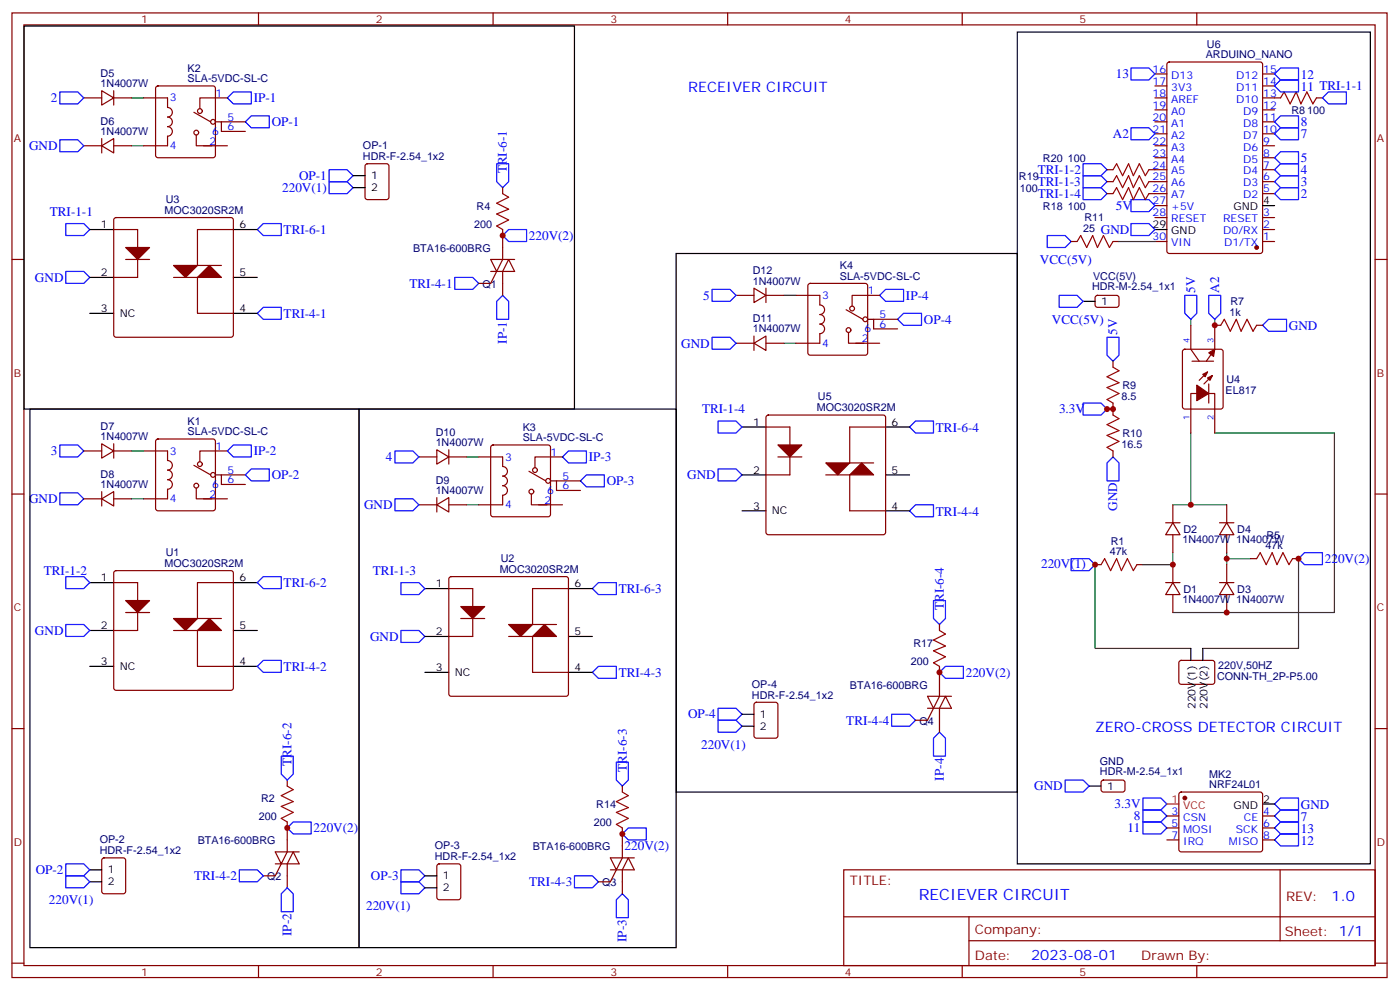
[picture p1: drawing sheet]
<svg xmlns="http://www.w3.org/2000/svg" width="413mm" height="292mm" viewBox="0 0 413 292" stroke-linecap="round" stroke-linejoin="round" font-family="sans-serif">
<g fill="none" stroke="#870000" stroke-width=".35">
<path d="M3.5 3.8h405.4v284.3h-405.4zM7.1 7.3h398.2v277.3h-398.2zM76.2 3.8v3.5M145.3 3.8v3.5M214.5 3.8v3.5M283.6 3.8v3.5M344.2 18.5l.5-.2h26.8l.6 .4 .1 55.3-.5 .7h-27l-.7-.4v-55.3zM352.8 3.8v3.5M24.7 28.9h5.3M30 26.7l3.5 2.2-3.5 2.1zM33.5 28.9h5.3M33.5 26.7v4.3"/>
<path d="M42.3 28.9h7.1v2.8a1.41 1.41 0 0 1 1.4 1.4 1.41 1.41 0 0 1-1.4 1.4 1.41 1.41 0 0 1 1.4 1.4 1.41 1.41 0 0 1-1.4 1.4 1.41 1.41 0 0 1 1.4 1.4 1.41 1.41 0 0 1-1.4 1.4v2.9h-7.1M46.1 25.5l.5-.2h16.2l.5 .2 .2 .5v19.8l-.2 .5-.5 .2h-16.2l-.5-.2-.2-.5v-19.8zM57.1 33.1l5 2.8M57.9 39.8v3.2h4.5M65.3 35.9h7M65.3 38.7h7M67 28.9h-8.1v3.1M340.4 28.9h3.6M340.4 39.4h3.6M340.4 35.9h3.6M340.4 32.4h3.6M340.4 25.3h3.6"/>
<path d="M340.4 21.8h3.6M372.2 28.9h5.3M372.2 39.4h3.5M372.2 35.9h3.5M372.2 32.4h3.5M372.2 25.3h3.5M372.2 21.8h3.5M388.1 28.9h1.7M24.7 43h5.3M30 43l3.5-2.1v4.2zM30 40.9v4.2M33.5 43h5.3"/>
<path d="M60 43h7M107.8 48.5l.5-.2h5.6l.7 .4 .1 9.4-.5 .7h-5.9l-.6-.4-.1-9.4zM148.2 55.3v1.8M326.3 57.1h1.8M326.3 53.6h1.8M326.3 50h1.8M338.7 57.1h5.3M338.7 53.6h5.3M338.7 50h5.3M340.4 46.5h3.6M340.4 43h3.6M372.2 57.1h3.5"/>
<path d="M372.2 53.6h3.5M372.2 50h3.5M372.2 46.5h3.5M372.2 43h3.5M3.5 76.5h3.6M33.5 67.7h7.1v14.1h-7.1M33.7 64.3l.5-.2h33.9l.5 .2 .2 .5v33.9l-.2 .5-.5 .2h-33.9l-.5-.2-.2-.5v-33.9zM37 76.5h7.1M68.8 67.7h-10.6v10.5h7.1M148.2 67.7v8.8l-1.8 3.5-1.8-3.5h7.1M315.7 71.2h1.8M328.1 71.2h1.7"/>
<path d="M340.4 71.2h3.6M340.4 64.1h3.6M340.4 60.6h3.6M372.2 71.2h3.5M372.2 67.7h3.5M372.2 64.1h3.5M405.3 76.5h3.6M51.2 81.8h7v10.6h10.6M144.6 80h7.1l-1.8-3.5-1.7 3.5v7.1M146.4 80l-1.8 3.5h-3.5M217 87.1h5.2M222.2 84.9l3.6 2.2-3.6 2.1z"/>
<path d="M222.2 99.1v4.2M225.8 87.1h5.3M225.8 84.9v4.3M234.6 87.1h7.1v2.8a1.41 1.41 0 0 1 1.4 1.4 1.41 1.41 0 0 1-1.4 1.4 1.41 1.41 0 0 1 1.4 1.4 1.41 1.41 0 0 1-1.4 1.4 1.41 1.41 0 0 1 1.4 1.4 1.41 1.41 0 0 1-1.4 1.5v2.8h-7.1M238.4 83.7l.4-.2h16.3l.5 .2 .2 .5v19.8l-.3 .5-.4 .2h-16.3l-.5-.2-.2-.5v-19.8zM249.4 91.3l5 2.8M250.1 98v3.2h4.6M257.5 94.1h7.1M257.5 96.9h7.1M259.3 87.1h-8.1v3.1M323 87.3l.5-.2h5.9l.4 .7v2.4l-.7 .4-5.9-.1-.4-.6v-2.1zM351 95.9v7l2.5 3.6"/>
<path d="M359.8 95.9h-1.7v7l-2.5 3.6M370.4 95.9h1.8M217 101.2h5.2M222.2 101.2l3.6-2.1v4.2zM225.8 101.2h5.3M252.2 101.2h7.1M328.1 106.5v1.7M328.1 118.8v3.5M348.8 103.1l.4-.2h10.6l.7 .5v16.5l-.4 .6-10.9 .1-.6-.5-.1-16.5zM351.4 106.5h6.3M356 109.6l-2.5 2.5M356.3 113.2v5.6"/>
<path d="M357.4 110.7l-2.5 2.5M24.7 132.9h5.3M30 130.8l3.5 2.1-3.5 2.1zM33.5 130.8v4.2M33.5 132.9h5.3M42.3 132.9h7.1v2.8a1.41 1.41 0 0 1 1.4 1.5 1.41 1.41 0 0 1-1.4 1.4 1.41 1.41 0 0 1 1.4 1.4 1.41 1.41 0 0 1-1.4 1.4 1.41 1.41 0 0 1 1.4 1.4 1.41 1.41 0 0 1-1.4 1.4v2.8h-7.1M46.1 129.6l.5-.2h16.2l.5 .2 .2 .5v19.8l-.2 .5-.5 .2h-16.2l-.5-.3-.2-.4v-19.8zM57.1 137.2l5 2.8M65.3 140h7M67 132.9h-8.1v3.2M123.5 134.7h5.3M128.8 132.6l3.5 2.1-3.5 2.1z"/>
<path d="M132.3 134.7h5.3M132.3 132.6v4.2M141.1 134.7h7.1v2.8a1.41 1.41 0 0 1 1.4 1.4 1.41 1.41 0 0 1-1.4 1.4 1.41 1.41 0 0 1 1.4 1.4 1.41 1.41 0 0 1-1.4 1.5 1.41 1.41 0 0 1 1.4 1.4 1.41 1.41 0 0 1-1.4 1.4v2.8h-7.1M144.9 131.4l.4-.2h16.3l.5 .2 .2 .5v19.7l-.3 .5-.4 .2h-16.3l-.5-.2-.2-.5v-19.7zM155.9 138.9l5 2.8M165.8 134.7h-8.1v3.2M225.8 125.9h7v14.1h-7M226 122.5l.5-.2h33.8l.5 .2 .3 .5v33.9l-.3 .5-.5 .2h-33.8l-.5-.2-.2-.5v-33.9zM229.3 134.7h7.1M243.4 140h7.1v10.6h10.6M261.1 125.9h-10.6v10.6h7M328.1 132.9v1.8"/>
<path d="M351 127.6v-11.6h7.1v11.6M3.5 145.6h3.6M24.7 147h5.3M30 147l3.5-2.1v4.3zM30 144.9v4.3M33.5 147h5.3M57.9 143.9v3.1h4.5M60 147h7M65.3 142.8h7M123.5 148.8h5.3M128.8 148.8l3.5-2.1v4.2zM128.8 146.7v4.2"/>
<path d="M132.3 148.8h5.3M156.6 145.6v3.2h4.6M158.7 148.8h7.1M164 141.7h7.1M164 144.6h7.1M343.6 154.1h4.2M345.7 154.1l2.1 3.5h-4.2zM345.7 148.8v5.3M345.7 157.6v5.3M359.5 154.1h4.2M361.6 154.1l2.1 3.5h-4.2zM361.6 148.8v5.3"/>
<path d="M361.6 157.6v5.3M405.3 145.6h3.6M33.5 171.7h7.1v14.1h-7.1M33.7 168.4l.5-.2h33.9l.5 .2 .2 .5v33.9l-.2 .5-.5 .2h-33.9l-.5-.3-.2-.4v-33.9zM68.8 171.7h-10.6v10.6h7.1M132.3 173.5h7v14.1h-7M132.5 170.2l.5-.2h33.9l.5 .2 .2 .5v33.8l-.3 .5-.4 .2h-33.9l-.5-.2-.2-.5v-33.8zM167.6 173.5h-10.6v10.6h7M322.8 166.4h1.8M335.1 166.4h1.8M343.6 171.7h4.2M345.7 171.7l2.1 3.6h-4.2z"/>
<path d="M345.7 166.4v5.3M345.7 175.3v5.3M359.5 171.7h4.2M361.6 171.7l2.1 3.6h-4.2zM361.6 166.4v5.3M361.6 175.3v5.3M368.7 164.7h1.7M381 164.7h1.8M37 180.6h7.1M51.2 185.8h7v10.6h10.6M135.8 182.3h7.1M149.9 187.6h7.1v10.6h10.6"/>
<path d="M276.9 196.4v8.8l-1.7 3.6-1.8-3.6h7.1M276.9 184.1v1.7M347.7 194.9l.5-.2h9.4l.5 .7-.1 5.9-.6 .4h-9.5l-.4-.7v-5.6zM3.5 214.8h3.6M222.5 207.2l.5-.2h5.6l.7 .4v9.5l-.5 .6-5.8 .1-.7-.5-.1-9.4zM273.4 208.8h7.1l-1.8-3.6-1.8 3.6v7M275.2 208.8l-1.8 3.5h-3.5M405.3 214.8h3.6M84.7 229.9v1.8M183.4 231.7v1.8M324.8 230.1l.5-.2 5.9 .1 .4 .6-.1 2.4-.6 .5-5.9-.1-.4-.6v-2.2zM347.7 233.7l.5-.2h23.3l.5 .2 .2 .5-.1 16.5-.6 .4-23.6-.1-.4-.6v-16.2z"/>
<path d="M30.2 253.1l.5-.2h5.6l.7 .4v9.4l-.4 .7-5.9 .1-.7-.5v-9.4zM81.1 254.6h7.1l-1.8-3.5-1.7 3.5v7.1M82.9 254.6l-1.8 3.6h-3.5M84.7 242.3v8.8l-1.8 3.5-1.8-3.5h7.1M129 254.8l.5-.2h5.6l.7 .5v9.4l-.4 .7h-5.9l-.7-.4v-9.5zM179.9 256.4h7.1l-1.8-3.5-1.8 3.5v7.1M181.7 256.4l-1.8 3.5h-3.5M183.4 244.1v8.8l-1.7 3.5-1.8-3.5h7.1M248.7 256.4h156.6v28.2h-156.6zM344 247.6h3.5M344 240.5h3.5M344 244.1h3.5"/>
<path d="M372.2 247.6h3.5M372.2 240.5h3.5M372.2 244.1h3.5M377.3 256.4v20.9M248.7 270.2h156.5M285.6 277.3h119.6M285.6 270.2v14.2M3.5 283.9h3.6M76.2 284.6v3.5M145.3 284.6v3.5M214.5 284.6v3.5M283.6 284.6v3.5"/>
<path d="M352.8 284.6v3.5M405.3 283.9h3.6"/>
<circle cx="57.9" cy="39.1" r=".71"/>
<circle cx="58.9" cy="32.7" r=".71"/>
<circle cx="62.8" cy="35.9" r=".71"/>
<circle cx="250.1" cy="97.3" r=".71"/>
<circle cx="251.2" cy="90.9" r=".71"/>
<circle cx="255.1" cy="94.1" r=".71"/>
<circle cx="58.9" cy="136.8" r=".71"/>
<circle cx="62.8" cy="140" r=".71"/>
<circle cx="157.7" cy="138.6" r=".71"/>
<circle cx="57.9" cy="143.2" r=".71"/>
<circle cx="156.6" cy="144.9" r=".71"/>
<circle cx="161.6" cy="141.7" r=".71"/>
</g>
<g fill="none" stroke="#00f" stroke-width=".35">
<path d="M17.6 27.1h5.3l1.8 1.8-1.8 1.7h-5.3zM68.8 27.1h5.3v3.5h-5.3l-1.8-1.7zM72.3 35.9l1.8-1.8h5.3v3.6h-5.3zM333.4 20h5.3l1.7 1.8-1.7 1.8h-5.3zM333.4 37.7h5.3l1.7 1.7-1.7 1.8h-5.3zM375.7 39.4l1.8-1.7h5.3v3.5h-5.3zM375.7 35.9l1.8-1.8h5.3v3.6h-5.3zM377.5 23.6h5.3v3.5h-5.3l-1.8-1.8zM377.5 20h5.3v3.6h-5.3l-1.8-1.8zM389.8 28.9l1.8-1.8h5.3v3.5h-5.3zM17.6 41.2h5.3l1.8 1.8-1.8 1.7h-5.3zM97 50h5.3l1.8 1.8-1.8 1.8h-5.3z"/>
<path d="M97 53.6h5.3l1.8 1.7-1.8 1.8h-5.3zM146.4 48.3h3.5v5.3l-1.7 1.7-1.8-1.7zM319.3 55.3h5.3l1.7 1.8-1.7 1.7h-5.3zM319.3 51.8h5.3l1.7 1.8-1.7 1.7h-5.3zM319.3 48.3h5.3l1.7 1.7-1.7 1.8h-5.3zM333.4 58.8h5.3l1.7 1.8-1.7 1.8h-5.3zM375.7 53.6l1.8-1.8h5.3v3.5h-5.3zM375.7 46.5l1.8-1.8h5.3v3.6h-5.3zM377.5 55.3h5.3v3.5h-5.3l-1.8-1.7zM377.5 48.3h5.3v3.5h-5.3l-1.8-1.8zM19.4 65.9h5.3l1.8 1.8-1.8 1.7h-5.3zM75.8 67.7l1.8-1.8h5.3v3.5h-5.3z"/>
<path d="M148.2 69.4l1.7-1.7h5.3v3.5h-5.3zM308.7 69.4h5.3l1.7 1.8-1.7 1.8h-5.3zM333.4 65.9h5.3l1.7 1.8-1.7 1.7h-5.3zM19.4 80h5.3l1.8 1.8-1.8 1.7h-5.3zM77.6 90.6h5.3v3.5h-5.3l-1.8-1.7zM134.1 81.8h5.2l1.8 1.7-1.8 1.8h-5.2zM148.2 87.1l1.7 1.7v5.3h-3.5v-5.3zM209.9 85.3h5.3l1.8 1.8-1.8 1.7h-5.3zM209.9 99.4h5.3l1.8 1.8-1.8 1.7h-5.3zM259.3 87.1l1.8-1.8h5.2v3.5h-5.2zM264.6 94.1l1.7-1.7h5.3v3.5h-5.3zM312.2 87.1h5.3l1.8 1.7-1.8 1.8h-5.3z"/>
<path d="M326.3 99.4h3.5v5.3l-1.7 1.8-1.8-1.8zM349.2 87.1h3.6v5.3l-1.8 1.7-1.8-1.7zM356.3 87.1h3.5v5.3l-1.7 1.7-1.8-1.7zM373.9 94.1h5.3v3.5h-5.3l-1.7-1.7zM319.3 118.8h5.3l1.7 1.8-1.7 1.7h-5.3zM17.6 131.2h5.3l1.8 1.7-1.8 1.8h-5.3zM68.8 131.2h5.3v3.5h-5.3l-1.8-1.8zM72.3 140l1.8-1.8h5.3v3.5h-5.3zM116.4 132.9h5.3l1.8 1.8-1.8 1.8h-5.3zM165.8 134.7l1.8-1.8h5.3v3.6h-5.3zM211.7 138.2h5.3l1.7 1.8-1.7 1.7h-5.3zM211.7 124.1h5.3l1.7 1.8-1.7 1.7h-5.3z"/>
<path d="M268.1 125.9l1.8-1.8h5.3v3.5h-5.3zM326.3 136.5l1.8-1.8 1.7 1.8v5.2h-3.5zM17.6 145.3h5.3l1.8 1.7-1.8 1.8h-5.3zM116.4 147h5.3l1.8 1.8-1.8 1.8h-5.3zM171.1 141.7l1.8-1.7h5.3v3.5h-5.3zM268.1 150.6l1.8-1.8h5.3v3.5h-5.3zM19.4 170h5.3l1.8 1.7-1.8 1.8h-5.3zM75.8 171.7l1.8-1.7h5.3v3.5h-5.3zM118.2 171.7h5.3l1.7 1.8-1.7 1.8h-5.3zM174.6 173.5l1.8-1.8h5.3v3.6h-5.3zM275.2 177h3.5v5.3l-1.8 1.8-1.7-1.8zM315.7 164.7h5.3l1.8 1.7-1.8 1.8h-5.3z"/>
<path d="M384.5 162.9h5.3v3.5h-5.3l-1.7-1.7zM19.4 184.1h5.3l1.8 1.7-1.8 1.8h-5.3zM77.6 194.7h5.3v3.5h-5.3l-1.8-1.8zM118.2 185.8h5.3l1.7 1.8-1.7 1.8h-5.3zM174.6 198.2l1.8-1.8h5.3v3.6h-5.3zM276.9 198.2l1.8-1.8h5.3v3.6h-5.3zM211.7 208.8h5.3l1.7 1.7-1.7 1.8h-5.3zM211.7 212.3h5.3l1.7 1.8-1.7 1.7h-5.3zM262.8 210.5h5.3l1.8 1.8-1.8 1.8h-5.3zM275.2 217.6l1.7-1.8 1.8 1.8v5.3h-3.5zM82.9 222.9h3.5v5.3l-1.7 1.7-1.8-1.7zM181.7 224.6h3.5v5.3l-1.8 1.8-1.7-1.8z"/>
<path d="M314 229.9h5.3l1.7 1.8-1.7 1.8h-5.3zM336.9 238.8h5.3l1.8 1.7-1.8 1.8h-5.3zM336.9 235.2h5.3l1.8 1.8-1.8 1.8h-5.3zM377.5 235.2h5.3v3.6h-5.3l-1.8-1.8zM19.4 258.2h5.3l1.8 1.7-1.8 1.8h-5.3zM19.4 254.6h5.3l1.8 1.8-1.8 1.8h-5.3zM70.6 256.4h5.2l1.8 1.8-1.8 1.7h-5.2zM84.7 244.1l1.7-1.8h5.3v3.5h-5.3zM118.2 256.4h5.3l1.7 1.8-1.7 1.7h-5.3zM118.2 259.9h5.3l1.7 1.8-1.7 1.8h-5.3zM169.3 258.2h5.3l1.8 1.7-1.8 1.8h-5.3zM183.4 245.8l1.8-1.7h5.3v3.5h-5.3z"/>
<path d="M336.9 242.3h5.3l1.8 1.8-1.8 1.7h-5.3zM375.7 247.6l1.8-1.8h5.3v3.5h-5.3zM375.7 244.1l1.8-1.8h5.3v3.5h-5.3zM375.7 240.5l1.8-1.7h5.3v3.5h-5.3zM84.7 261.7l1.7 1.8v5.2h-3.5v-5.2zM181.7 265.2l1.7-1.7 1.8 1.7v5.3h-3.5z"/>
</g>
<g fill="none" stroke="#008700" stroke-width=".35">
<path d="M38.8 28.9h3.5M38.8 43h3.5M329.8 71.2h10.6M231.1 87.1h3.5M351 94.1v1.8M358.1 94.1v1.8M231.1 101.2h3.5M38.8 132.9h3.5M137.6 134.7h3.5M326.3 120.6h1.8M351 127.6v21.2M358.1 127.6h35.2v53h-47.6"/>
<path d="M38.8 147h3.5M137.6 148.8h3.5M345.7 148.8h15.9M322.8 166.4v24.7h28.2M345.7 162.9v3.5h-8.8M361.6 164.7h7.1M361.6 162.9v3.5M382.8 164.7v26.4h-28.3"/>
</g>
<g fill="none" stroke="#a10000" stroke-width=".35">
<path d="M377.5 28.9l1-1.8 1.8 3.5 1.8-3.5 1.4 3.5 1.7-3.5 1.8 3.5 1.1-1.7M148.2 57.1l1.7 1-3.5 1.8 3.5 1.8-3.5 1.4 3.5 1.7-3.5 1.8 1.8 1.1M328.1 53.6l1-1.8 1.8 3.5 1.8-3.5 1.4 3.5 1.7-3.5 1.8 3.5 1.1-1.7M328.1 50l1-1.7 1.8 3.5 1.8-3.5 1.4 3.5 1.7-3.5 1.8 3.5 1.1-1.8M328.1 57.1l1-1.8 1.8 3.5 1.8-3.5 1.4 3.5 1.7-3.5 1.8 3.5 1.1-1.7M317.5 71.2l1.1-1.8 1.7 3.6 1.8-3.6 1.4 3.6 1.8-3.6 1.7 3.6 1.1-1.8M359.8 95.9l1.1-1.8 1.8 3.5 1.7-3.5 1.4 3.5 1.8-3.5 1.8 3.5 1-1.7M328.1 108.2l1.7 1.1-3.5 1.8 3.5 1.7-3.5 1.4 3.5 1.8-3.5 1.8 1.8 1M328.1 122.3l1.7 1.1-3.5 1.8 3.5 1.7-3.5 1.4 3.5 1.8-3.5 1.8 1.8 1M324.6 166.4l1-1.7 1.8 3.5 1.7-3.5 1.5 3.5 1.7-3.5 1.8 3.5 1-1.8M370.4 164.7l1.1-1.8 1.7 3.5 1.8-3.5 1.4 3.5 1.8-3.5 1.7 3.5 1.1-1.7M276.9 185.8l1.8 1.1-3.5 1.8 3.5 1.7-3.5 1.4 3.5 1.8-3.5 1.8 1.7 1"/>
<path d="M84.7 231.7l1.7 1.1-3.5 1.7 3.5 1.8-3.5 1.4 3.5 1.8-3.5 1.7 1.8 1.1M183.4 233.5l1.8 1-3.5 1.8 3.5 1.8-3.5 1.4 3.5 1.7-3.5 1.8 1.7 1.1"/>
</g>
<g fill="#870000" stroke="#870000" stroke-width=".35">
<path d="M352.8 113.5l3.5 2.5-3.5 2.1z"/>
<path d="M354.5 110.3l1.5-.7-.8 1.5z"/>
<path d="M356 111.4l1.4-.7-.7 1.4z"/>
<path d="M356.3 104l1.8-1.1-.4 2.2z"/>
<path d="M58.2 81.8l3.5-3.6 3.6 3.6z"/>
<path d="M51.2 78.2h7l-3.5 3.6z"/>
<path d="M37 73h7.1l-3.5 3.5z"/>
<path d="M58.2 185.8l3.5-3.5 3.6 3.5z"/>
<path d="M51.2 182.3h7l-3.5 3.5z"/>
<path d="M37 177h7.1l-3.5 3.6z"/>
<path d="M157 187.6l3.5-3.5 3.5 3.5z"/>
<path d="M149.9 184.1h7.1l-3.5 3.5z"/>
<path d="M135.8 178.8h7.1l-3.6 3.5z"/>
<path d="M250.5 140l3.5-3.5 3.5 3.5z"/>
<path d="M243.4 136.5h7.1l-3.6 3.5z"/>
<path d="M229.3 131.2h7.1l-3.6 3.5z"/>
<circle cx="370.4" cy="73" r=".53"/>
<circle cx="349.2" cy="235.2" r=".53"/>
</g>
<g fill="none" stroke="#000" stroke-width=".35">
<path d="M7.1 7.7h162.2v112.9h-162.2zM299.9 9.5h104v245.1h-104zM104.1 51.8h3.5M104.1 55.3h3.5M26.5 67.7h7M68.8 67.7h7M199.3 74.7h100.6v158.8h-100.6zM340.4 67.7h3.6M372.2 60.6h3.5M26.5 81.8h7M26.5 92.4h7M68.8 81.8h7"/>
<path d="M68.8 92.4h7M319.3 88.8h3.5M8.8 120.6h97v158.7h-97zM105.8 120.6h93.5v158.7h-93.5zM218.7 140h7.1M218.7 125.9h7.1M261.1 140h7M261.1 125.9h7M218.7 150.6h7.1M261.1 150.6h7M26.5 171.7h7M68.8 171.7h7"/>
<path d="M125.2 173.5h7.1M167.6 173.5h7M26.5 185.8h7M26.5 196.4h7M68.8 185.8h7M68.8 196.4h7M125.2 187.6h7.1M125.2 198.2h7.1M167.6 187.6h7M167.6 198.2h7M351 191.1v3.6M354.5 191.1v3.6"/>
<path d="M218.7 210.5h3.5M218.7 214.1h3.5M321 231.7h3.6M372.2 237h3.5M26.5 256.4h3.5M26.5 259.9h3.5M125.2 258.2h3.6M125.2 261.7h3.6"/>
</g>
<path d="M344 237h3.5" fill="none" stroke="#f00" stroke-width=".35"/>
<path d="M63.5 35.9h1.8v2.8M255.8 94.1h1.7v2.8M63.5 140h1.8v2.8M162.3 141.7h1.7v2.9" fill="none" stroke="#600" stroke-width=".35"/>
<g fill="#c00">
<circle cx="326.3" cy="120.6" r=".88"/>
<circle cx="328.1" cy="120.6" r=".88"/>
<circle cx="361.6" cy="180.6" r=".88"/>
<circle cx="351" cy="148.8" r=".88"/>
<circle cx="358.1" cy="95.9" r=".88"/>
<circle cx="361.6" cy="164.7" r=".88"/>
<circle cx="345.7" cy="166.4" r=".88"/>
<circle cx="148.2" cy="69.4" r=".88"/>
<circle cx="322.8" cy="166.4" r=".88"/>
<circle cx="382.8" cy="164.7" r=".88"/>
<circle cx="84.7" cy="244.1" r=".88"/>
<circle cx="183.4" cy="245.8" r=".88"/>
<circle cx="276.9" cy="198.2" r=".88"/>
</g>
<text font-size="4.6" fill="#00f" x="270.8" y="265.4">RECIEVER CIRCUIT</text>
<g font-size="4.2" fill="#00f">
<text x="202.8" y="27.1">RECEIVER CIRCUIT</text>
<text x="322.8" y="215.8">ZERO-CROSS DETECTOR CIRCUIT</text>
<text x="392.5" y="265.7">1.0</text>
<text x="304" y="283">2023-08-01</text>
</g>
<g font-size="3.9" fill="#00f">
<text x="328.9" y="23.1">13</text>
<text x="383.5" y="23.2">12</text>
<text x="383.5" y="26.7">11 TRI-1-1</text>
<text x="15" y="30.1">2</text>
<text x="74.8" y="30.2">IP-1</text>
<text x="80.1" y="37.3">OP-1</text>
<text x="328.1" y="40.7">A2</text>
<text x="383.5" y="40.8">7</text>
<text x="383.5" y="37.3">8</text>
<text x="8.6" y="44.2">GND</text>
<text x="383.5" y="47.8">5</text>
<text x="88.2" y="53">OP-1</text>
<text x="149.4" y="51.1" transform="rotate(-90 149.4 51.1)">TRI-6-1</text>
<text x="305.9" y="51.3">TRI-1-2</text>
<text x="383.5" y="51.4">4</text>
<text x="83.2" y="56.6">220V(1)</text>
<text x="305.9" y="54.9">TRI-1-3</text>
<text x="305.9" y="58.3">TRI-1-4</text>
<text x="383.5" y="58.4">2</text>
<text x="383.5" y="54.9">3</text>
<text x="14.7" y="63.7">TRI-1-1</text>
<text x="328.9" y="61.8">5V</text>
<text x="83.6" y="69.1">TRI-6-1</text>
<text x="155.9" y="70.7">220V(2)</text>
<text x="324.5" y="69">GND</text>
<text x="306.5" y="77.8">VCC(5V)</text>
<text x="10.3" y="83">GND</text>
<text x="120.7" y="84.8">TRI-4-1</text>
<text x="207.3" y="88.3">5</text>
<text x="267.1" y="88.5">IP-4</text>
<text x="352.3" y="86.4" transform="rotate(-90 352.3 86.4)">5V</text>
<text x="359.3" y="86.4" transform="rotate(-90 359.3 86.4)">A2</text>
<text x="83.6" y="93.8">TRI-4-1</text>
<text x="272.3" y="95.5">OP-4</text>
<text x="310.1" y="95.4">VCC(5V)</text>
<text x="149.4" y="101.3" transform="rotate(-90 149.4 101.3)">IP-1</text>
<text x="329.3" y="98.7" transform="rotate(-90 329.3 98.7)">5V</text>
<text x="379.9" y="97.2">GND</text>
<text x="200.8" y="102.4">GND</text>
<text x="206.9" y="121.8">TRI-1-4</text>
<text x="312.2" y="121.8">3.3V</text>
<text x="275.9" y="127.3">TRI-6-4</text>
<text x="15" y="134.2">3</text>
<text x="74.8" y="134.2">IP-2</text>
<text x="113.8" y="136">4</text>
<text x="173.6" y="136">IP-3</text>
<text x="80.1" y="141.3">OP-2</text>
<text x="178.9" y="143">OP-3</text>
<text x="202.6" y="141.3">GND</text>
<text x="8.6" y="148.3">GND</text>
<text x="107.3" y="150.1">GND</text>
<text x="275.9" y="152">TRI-4-4</text>
<text x="329.3" y="150.6" transform="rotate(-90 329.3 150.6)">GND</text>
<text x="306.9" y="167.4">220V(1)</text>
<text x="390.5" y="165.9">220V(2)</text>
<text x="12.9" y="169.5">TRI-1-2</text>
<text x="83.6" y="173.1">TRI-6-2</text>
<text x="109.9" y="169.5">TRI-1-3</text>
<text x="182.4" y="174.9">TRI-6-3</text>
<text x="278.2" y="179.9" transform="rotate(-90 278.2 179.9)">TRI-6-4</text>
<text x="10.3" y="187.1">GND</text>
<text x="109.1" y="188.9">GND</text>
<text x="83.6" y="197.8">TRI-4-2</text>
<text x="182.4" y="199.6">TRI-4-3</text>
<text x="284.7" y="199.5">220V(2)</text>
<text x="202.8" y="211.8">OP-4</text>
<text x="249.5" y="213.6">TRI-4-4</text>
<text x="206.7" y="220.7">220V(1)</text>
<text x="85.9" y="225.7" transform="rotate(-90 85.9 225.7)">TRI-6-2</text>
<text x="184.7" y="227.5" transform="rotate(-90 184.7 227.5)">TRI-6-3</text>
<text x="278.2" y="230.1" transform="rotate(-90 278.2 230.1)">IP-4</text>
<text x="304.9" y="233">GND</text>
<text x="328.6" y="238.3">3.3V</text>
<text x="383.5" y="238.3">GND</text>
<text x="92.4" y="245.3">220V(2)</text>
<text x="332.3" y="245.3">11</text>
<text x="334.3" y="241.8">8</text>
<text x="383.5" y="245.4">13</text>
<text x="383.5" y="241.9">7</text>
<text x="184.1" y="250.6">220V(2)</text>
<text x="383.5" y="249">12</text>
<text x="10.5" y="257.6">OP-2</text>
<text x="57.2" y="259.4">TRI-4-2</text>
<text x="109.3" y="259.4">OP-3</text>
<text x="156" y="261.2">TRI-4-3</text>
<text x="14.4" y="266.5">220V(1)</text>
<text x="107.9" y="268.3">220V(1)</text>
<text x="85.9" y="275.9" transform="rotate(-90 85.9 275.9)">IP-2</text>
<text x="184.7" y="277.7" transform="rotate(-90 184.7 277.7)">IP-3</text>
</g>
<g font-size="3.9" fill="#800">
<text x="250.5" y="261">TITLE:</text>
<text x="379.1" y="265.7">REV:</text>
<text x="287.4" y="275.2">Company:</text>
<text x="378.7" y="275.8">Sheet: 1/1</text>
<text x="287.4" y="282.9">Date:</text>
<text x="336.4" y="282.9">Drawn By:</text>
</g>
<g font-size="3.2" fill="#800">
<text x="41.6" y="6.8">1</text>
<text x="110.8" y="6.8">2</text>
<text x="179.9" y="6.8">3</text>
<text x="249.1" y="6.8">4</text>
<text x="318.2" y="6.8">5</text>
<text x="4.1" y="41.9">A</text>
<text x="405.9" y="41.9">A</text>
<text x="4.1" y="111.1">B</text>
<text x="405.9" y="111.1">B</text>
<text x="4.1" y="180.2">C</text>
<text x="405.9" y="180.2">C</text>
<text x="4.1" y="249.3">D</text>
<text x="405.9" y="249.3">D</text>
<text x="41.6" y="287.6">1</text>
<text x="110.8" y="287.6">2</text>
<text x="179.9" y="287.6">3</text>
<text x="249.1" y="287.6">4</text>
<text x="318.2" y="287.6">5</text>
</g>
<g font-size="3.2" fill="#000080">
<text x="355.4" y="17.2">ARDUINO_NANO</text>
<text x="355.8" y="14.1">U6</text>
<text x="29.6" y="22.6">D5</text>
<text x="55.3" y="21.1">K2</text>
<text x="29.6" y="25.7">1N4007W</text>
<text x="55.3" y="24.2">SLA-5VDC-SL-C</text>
<text x="380.7" y="33.5">R8</text>
<text x="385.3" y="33.5">100</text>
<text x="29.6" y="39.8">1N4007W</text>
<text x="29.6" y="36.7">D6</text>
<text x="107" y="47.2">HDR-F-2.54_1x2</text>
<text x="107" y="44">OP-1</text>
<text x="307.4" y="47.6">R20</text>
<text x="314.8" y="47.6">100</text>
<text x="300.4" y="52.9">R19</text>
<text x="48.8" y="59.8">U3</text>
<text x="300.6" y="56.5">100</text>
<text x="48.5" y="63">MOC3020SR2M</text>
<text x="140.5" y="61.9">R4</text>
<text x="307.4" y="61.8">R18</text>
<text x="314.8" y="61.8">100</text>
<text x="319.7" y="65.2">R11</text>
<text x="139.8" y="67.2">200</text>
<text x="319.3" y="68.4">25</text>
<text x="121.8" y="74.2">BTA16-600BRG</text>
<text x="221.9" y="83.9">1N4007W</text>
<text x="221.9" y="80.8">D12</text>
<text x="247.6" y="82.4">SLA-5VDC-SL-C</text>
<text x="247.6" y="79.4">K4</text>
<text x="322.2" y="82.4">VCC(5V)</text>
<text x="142.2" y="84.8">Q1</text>
<text x="321.9" y="85.5">HDR-M-2.54_1x1</text>
<text x="221.9" y="94.9">D11</text>
<text x="362.4" y="93.1">1k</text>
<text x="362.7" y="90">R7</text>
<text x="221.9" y="98">1N4007W</text>
<text x="361.5" y="113">U4</text>
<text x="241.1" y="118">U5</text>
<text x="330.6" y="117.8">8.5</text>
<text x="330.9" y="114.7">R9</text>
<text x="361.2" y="116.1">EL817</text>
<text x="55.3" y="125.2">K1</text>
<text x="240.8" y="121.2">MOC3020SR2M</text>
<text x="29.6" y="129.8">1N4007W</text>
<text x="29.6" y="126.7">D7</text>
<text x="55.3" y="128.3">SLA-5VDC-SL-C</text>
<text x="128.4" y="131.5">1N4007W</text>
<text x="128.4" y="128.4">D10</text>
<text x="154.1" y="130.1">SLA-5VDC-SL-C</text>
<text x="154.1" y="127">K3</text>
<text x="330.6" y="131.9">16.5</text>
<text x="330.9" y="128.8">R10</text>
<text x="29.6" y="143.9">1N4007W</text>
<text x="29.6" y="140.8">D8</text>
<text x="128.4" y="142.6">D9</text>
<text x="128.4" y="145.6">1N4007W</text>
<text x="327.4" y="160.6">R1</text>
<text x="348.5" y="160.2">1N4007W 1N4007W</text>
<text x="348.8" y="157.1">D2</text>
<text x="364.7" y="157.1">D4</text>
<text x="373" y="161.9">47k</text>
<text x="373.3" y="158.8">R5</text>
<text x="48.5" y="167">MOC3020SR2M</text>
<text x="48.8" y="163.9">U1</text>
<text x="147.6" y="165.7">U2</text>
<text x="327.2" y="163.6">47k</text>
<text x="147.3" y="168.8">MOC3020SR2M</text>
<text x="348.5" y="177.8">1N4007W 1N4007W</text>
<text x="348.8" y="174.8">D1</text>
<text x="364.7" y="174.8">D3</text>
<text x="269.2" y="190.6">R17</text>
<text x="268.5" y="195.9">200</text>
<text x="359.1" y="197.3">220V,50HZ</text>
<text x="221.6" y="202.8">OP-4</text>
<text x="250.5" y="203">BTA16-600BRG</text>
<text x="358.8" y="200.4">CONN-TH_2P-P5.00</text>
<text x="221.6" y="206">HDR-F-2.54_1x2</text>
<text x="271" y="213.6">Q4</text>
<text x="324.2" y="225.4">GND</text>
<text x="324.2" y="228.5">HDR-M-2.54_1x1</text>
<text x="356.4" y="232.4">NRF24L01</text>
<text x="356.4" y="229.3">MK2</text>
<text x="77" y="236.5">R2</text>
<text x="175.8" y="238.3">R14</text>
<text x="76.3" y="241.8">200</text>
<text x="175" y="243.6">200</text>
<text x="29.4" y="251.8">HDR-F-2.54_1x2</text>
<text x="29.4" y="248.6">OP-2</text>
<text x="58.3" y="248.8">BTA16-600BRG</text>
<text x="128.2" y="250.4">OP-3</text>
<text x="157.1" y="250.6">BTA16-600BRG</text>
<text x="128.2" y="253.6">HDR-F-2.54_1x2</text>
<text x="78.7" y="259.4">Q2</text>
<text x="177.5" y="261.2">Q3</text>
</g>
<g font-size="3.2" fill="#00f">
<text x="339.7" y="21.4">16</text>
<text x="345.3" y="23.2">D13</text>
<text x="364.4" y="23.2">D12</text>
<text x="372.4" y="21.4">15</text>
<text x="50.1" y="29.9">3</text>
<text x="63.5" y="28.5">1</text>
<text x="339.7" y="25">17</text>
<text x="339.7" y="28.5">18</text>
<text x="345.3" y="26.7">3V3</text>
<text x="364.4" y="26.7">D11</text>
<text x="372.4" y="28.5">13</text>
<text x="372.4" y="25">14</text>
<text x="67" y="35.6">5</text>
<text x="339.7" y="32">19</text>
<text x="339.7" y="35.6">20</text>
<text x="345.3" y="30.3">AREF</text>
<text x="345.3" y="33.8">A0</text>
<text x="364.4" y="30.3">D10</text>
<text x="366.4" y="33.8">D9</text>
<text x="372.4" y="35.6">11</text>
<text x="372.4" y="32">12</text>
<text x="62.5" y="39.8">6</text>
<text x="67" y="38.4">6</text>
<text x="339.7" y="39.1">21</text>
<text x="345.3" y="37.3">A1</text>
<text x="345.3" y="40.9">A2</text>
<text x="366.4" y="40.9">D7</text>
<text x="366.4" y="37.3">D8</text>
<text x="372.4" y="39.1">10</text>
<text x="50.1" y="44">4</text>
<text x="61.7" y="42.6">2</text>
<text x="339.7" y="42.6">22</text>
<text x="339.7" y="46.1">23</text>
<text x="345.3" y="44.4">A3</text>
<text x="345.3" y="47.9">A4</text>
<text x="366.4" y="47.9">D5</text>
<text x="366.4" y="44.4">D6</text>
<text x="372.4" y="46.1">8</text>
<text x="372.4" y="42.6">9</text>
<text x="339.7" y="49.7">24</text>
<text x="339.7" y="53.2">25</text>
<text x="345.3" y="51.4">A5</text>
<text x="366.4" y="51.4">D4</text>
<text x="372.4" y="53.2">6</text>
<text x="372.4" y="49.7">7</text>
<text x="339.7" y="56.7">26</text>
<text x="345.3" y="55">A6</text>
<text x="345.3" y="58.5">A7</text>
<text x="366.4" y="58.5">D2</text>
<text x="366.4" y="55">D3</text>
<text x="372.4" y="56.7">5</text>
<text x="339.7" y="60.3">27</text>
<text x="339.7" y="63.8">28</text>
<text x="345.3" y="62">+5V</text>
<text x="345.3" y="65.5">RESET</text>
<text x="360.5" y="65.5">RESET</text>
<text x="372.4" y="63.8">3</text>
<text x="339.7" y="70.8">30</text>
<text x="360.6" y="69.1">D0/RX</text>
<text x="372.4" y="70.8">1</text>
<text x="372.4" y="67.3">2</text>
<text x="345.3" y="72.6">VIN</text>
<text x="360.8" y="72.6">D1/TX</text>
<text x="242.4" y="88.1">3</text>
<text x="255.8" y="86.7">1</text>
<text x="259.3" y="93.8">5</text>
<text x="254" y="100.8">2</text>
<text x="254.8" y="98">6</text>
<text x="259.3" y="96.6">6</text>
<text x="242.4" y="102.2">4</text>
<text x="50.1" y="134">3</text>
<text x="63.5" y="132.6">1</text>
<text x="148.9" y="135.7">3</text>
<text x="162.3" y="134.3">1</text>
<text x="62.5" y="143.9">6</text>
<text x="67" y="139.6">5</text>
<text x="67" y="142.5">6</text>
<text x="165.8" y="141.4">5</text>
<text x="50.1" y="148.1">4</text>
<text x="61.7" y="146.7">2</text>
<text x="148.9" y="149.9">4</text>
<text x="160.5" y="148.4">2</text>
<text x="161.3" y="145.6">6</text>
<text x="165.8" y="144.2">6</text>
<text x="345.3" y="240.2">3</text>
<text x="345.3" y="243.7">5</text>
<text x="348.8" y="241.9">CSN</text>
<text x="348.8" y="245.5">MOSI</text>
<text x="364.3" y="245.5">SCK</text>
<text x="366.7" y="241.9">CE</text>
<text x="372.4" y="243.7">6</text>
<text x="372.4" y="240.2">4</text>
<text x="345.3" y="247.2">7</text>
<text x="348.8" y="249">IRQ</text>
<text x="362.2" y="249">MISO</text>
<text x="372.4" y="247.2">8</text>
</g>
<g font-size="3.2">
<text x="109.4" y="52.8">1</text>
<text x="109.4" y="56.4">2</text>
<text x="363.6" y="62">GND</text>
<text x="372.4" y="60.3">4</text>
<text x="29.7" y="67.3">1</text>
<text x="70.6" y="67.3">6</text>
<text x="339.7" y="67.3">29</text>
<text x="345.3" y="69.1">GND</text>
<text x="29.7" y="81.4">2</text>
<text x="70.6" y="81.4">5</text>
<text x="324.6" y="89.9">1</text>
<text x="29.7" y="92">3</text>
<text x="35.3" y="93.4">NC</text>
<text x="70.6" y="92">4</text>
<text x="222" y="125.5">1</text>
<text x="262.8" y="125.5">6</text>
<text x="222" y="139.6">2</text>
<text x="262.8" y="139.6">5</text>
<text x="222" y="150.2">3</text>
<text x="227.5" y="151.6">NC</text>
<text x="262.8" y="150.2">4</text>
<text x="29.7" y="171.4">1</text>
<text x="70.6" y="171.4">6</text>
<text x="128.5" y="173.1">1</text>
<text x="169.3" y="173.1">6</text>
<text x="29.7" y="185.5">2</text>
<text x="70.6" y="185.5">5</text>
<text x="128.5" y="187.3">2</text>
<text x="169.3" y="187.3">5</text>
<text x="29.7" y="196.1">3</text>
<text x="35.3" y="197.5">NC</text>
<text x="70.6" y="196.1">4</text>
<text x="128.5" y="197.8">3</text>
<text x="169.3" y="197.8">4</text>
<text x="134.1" y="199.2">NC</text>
<text x="352.4" y="209.1" transform="rotate(-90 352.4 209.1)">220V(1)</text>
<text x="356" y="209.1" transform="rotate(-90 356 209.1)">220V(2)</text>
<text x="224" y="211.6">1</text>
<text x="224" y="215.1">2</text>
<text x="326.3" y="232.8">1</text>
<text x="363.6" y="238.4">GND</text>
<text x="372.4" y="236.6">2</text>
<text x="31.7" y="257.5">1</text>
<text x="31.7" y="261">2</text>
<text x="130.5" y="259.2">1</text>
<text x="130.5" y="262.7">2</text>
</g>
<g font-size="3.2" fill="#f00">
<text x="345.3" y="236.6">1</text>
<text x="348.8" y="238.4">VCC</text>
</g>
<g font-size="2.5" fill="#00f">
<text x="350.7" y="101.2" transform="rotate(-90 350.7 101.2)">4</text>
<text x="357.7" y="101.2" transform="rotate(-90 357.7 101.2)">3</text>
<text x="350.7" y="123.9" transform="rotate(-90 350.7 123.9)">1</text>
<text x="357.7" y="123.9" transform="rotate(-90 357.7 123.9)">2</text>
</g>
</svg>
